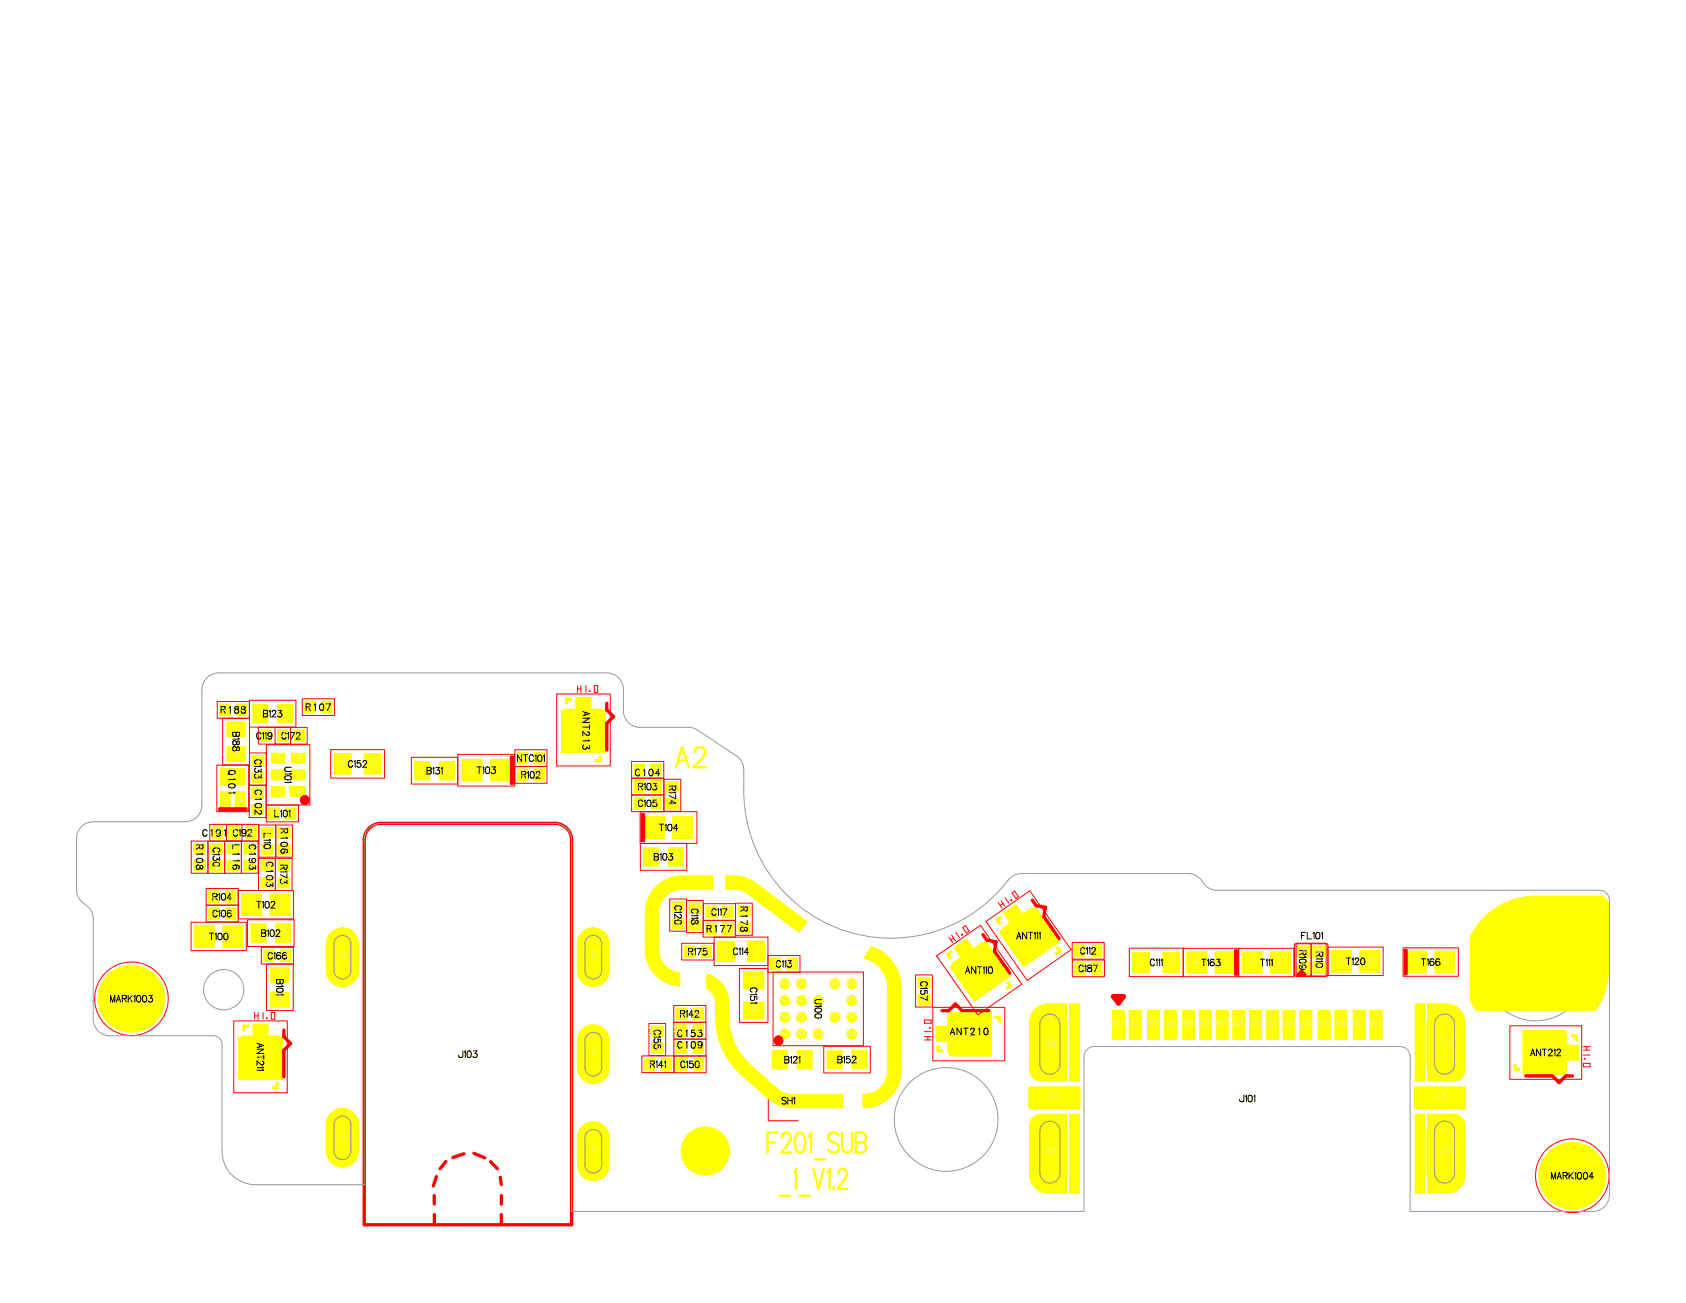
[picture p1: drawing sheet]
<svg xmlns="http://www.w3.org/2000/svg" width="279mm" height="216mm" viewBox="0 0 279 216" stroke-linecap="round" stroke-linejoin="round" font-family="sans-serif">
<!-- layer: 1 -->
<g fill="#ff0" stroke="#ff0" stroke-width=".17">
<path d="M44.9 160.3h3v2.5h-3z" fill-rule="evenodd"/>
<path d="M44.9 164.4h3v2.5h-3z" fill-rule="evenodd"/>
<path d="M187.7 157.8h2.8v3.3h-2.8z" fill-rule="evenodd"/>
<path d="M192.7 157.8h2.8v3.3h-2.8z" fill-rule="evenodd"/>
<path d="M128 174.1h2.5v3h-2.5z" fill-rule="evenodd"/>
<path d="M132.1 174.1h2.5v3h-2.5z" fill-rule="evenodd"/>
<path d="M198.9 167.6h1.7v4.4h-1.7z" fill-rule="evenodd"/>
<path d="M204.5 167.6h1.6v4.4h-1.6z" fill-rule="evenodd"/>
<path d="M210 167.6h1.7v4.4h-1.7z" fill-rule="evenodd"/>
<path d="M215.5 167.6h1.7v4.4h-1.7z" fill-rule="evenodd"/>
<path d="M212.8 167.6h1.7v4.4h-1.7z" fill-rule="evenodd"/>
<path d="M207.2 167.6h1.7v4.4h-1.7z" fill-rule="evenodd"/>
<path d="M196.2 167.6h1.6v4.4h-1.6z" fill-rule="evenodd"/>
<path d="M201.7 167.6h1.7v4.4h-1.7z" fill-rule="evenodd"/>
<path d="M193.1 167.6h1.7v4.4h-1.7z" fill-rule="evenodd"/>
<path d="M190.3 167.6h1.7v4.4h-1.7z" fill-rule="evenodd"/>
<path d="M184.5 167.6h1.7v4.4h-1.7z" fill-rule="evenodd"/>
<path d="M221.4 167.6h1.6v4.4h-1.6z" fill-rule="evenodd"/>
<path d="M227.2 167.6h1.7v4.4h-1.7z" fill-rule="evenodd"/>
<path d="M224.4 167.6h1.7v4.4h-1.7z" fill-rule="evenodd"/>
<path d="M218.6 167.6h1.7v4.4h-1.7z" fill-rule="evenodd"/>
<path d="M187.3 167.6h1.6v4.4h-1.6z" fill-rule="evenodd"/>
<path d="M170.5 180.1h8.5v3.6h-8.5z" fill-rule="evenodd"/>
<path d="M177.3 184.6h1.5v13.1h-1.5z" fill-rule="evenodd"/>
<path d="M171 185.4l.2-.1a1.81 1.81 0 0 1 1.3-.7h4.3v13.1h-3.1a3.1 3.1 0 0 1-3-3.1v-8.3z" fill-rule="evenodd"/>
<path d="M171.9 185.6a2.92 2.92 0 0 1 3.2-.6 2.92 2.92 0 0 1 1.8 2.7v6.4a2.91 2.91 0 0 1-2.9 2.9 2.91 2.91 0 0 1-2.9-2.9v-6.4a3 3 0 0 1 .8-2.1z" fill-rule="evenodd"/>
<path d="M171.6 167.1a3.1 3.1 0 0 1 2.1-.7h3.1v12.7h-4.3a1.89 1.89 0 0 1-1.8-1.9v-7.8a3.2 3.2 0 0 1 .9-2.3z" fill-rule="evenodd"/>
<path d="M177.3 166.4h1.5v12.7h-1.5z" fill-rule="evenodd"/>
<path d="M171.9 167.8a2.92 2.92 0 0 1 3.2-.7 2.92 2.92 0 0 1 1.8 2.7v6.4a2.91 2.91 0 0 1-2.9 2.9 2.91 2.91 0 0 1-2.9-2.9v-6.4a2.93 2.93 0 0 1 .8-2z" fill-rule="evenodd"/>
<path d="M234.5 184.6h1.6v13.1h-1.6z" fill-rule="evenodd"/>
<path d="M236.6 184.6h4.2a1.86 1.86 0 0 1 1.9 1.9v8.3a2.86 2.86 0 0 1-2.9 2.9h-3.2z" fill-rule="evenodd"/>
<path d="M237.3 185.6a2.92 2.92 0 0 1 3.2-.6 2.92 2.92 0 0 1 1.8 2.7v6.4a2.91 2.91 0 0 1-2.9 2.9 2.91 2.91 0 0 1-2.9-2.9v-6.4a3 3 0 0 1 .8-2.1z" fill-rule="evenodd"/>
<path d="M234.4 180.1h8.5v3.6h-8.5z" fill-rule="evenodd"/>
<path d="M236.6 166.4h3.1a3 3 0 0 1 3 3v7.9a1.78 1.78 0 0 1-1.8 1.8h-4.3z" fill-rule="evenodd"/>
<path d="M234.5 166.4h1.6v12.7h-1.6z" fill-rule="evenodd"/>
<path d="M237.3 167.6a2.92 2.92 0 0 1 3.2-.6 2.92 2.92 0 0 1 1.8 2.7v6.4a2.91 2.91 0 0 1-2.9 2.9 2.91 2.91 0 0 1-2.9-2.9v-6.4a2.93 2.93 0 0 1 .8-2.1z" fill-rule="evenodd"/>
<path d="M114.9 172.6h1.7v1.9h-1.7z" fill-rule="evenodd"/>
<path d="M112.1 172.6h1.7v1.9h-1.7z" fill-rule="evenodd"/>
<path d="M72.8 126.2h2.5v3h-2.5z" fill-rule="evenodd"/>
<path d="M68.7 126.2h2.5v3h-2.5z" fill-rule="evenodd"/>
<path d="M36.5 131.2h1.7v2.8h-1.7z" fill-rule="evenodd"/>
<path d="M39 131.2h1.6v2.8h-1.6z" fill-rule="evenodd"/>
<path d="M36.5 127.3h4.1v2.8h-4.1z" fill-rule="evenodd"/>
<path d="M48.3 127.6h2.2v1.6h-2.2z" fill-rule="evenodd"/>
<path d="M45 127.6h2.2v1.6h-2.2z" fill-rule="evenodd"/>
<path d="M48.3 124.8h2.2v1.7h-2.2z" fill-rule="evenodd"/>
<path d="M45 130.3h2.2v1.7h-2.2z" fill-rule="evenodd"/>
<path d="M45 124.8h2.2v1.7h-2.2z" fill-rule="evenodd"/>
<path d="M48 130.3h2.5v1.7h-2.2l-.3-.3z" fill-rule="evenodd"/>
<path d="M48.3 130.3h2.2v1.7h-2.2z" fill-rule="evenodd"/>
<path d="M123.2 166h3.4v2.9h-3.4z" fill-rule="evenodd"/>
<path d="M123.2 161h3.4v2.9h-3.4z" fill-rule="evenodd"/>
<path d="M210.5 157.7h3.4v3.6h-3.4z" fill-rule="evenodd"/>
<path d="M205.8 157.7h3.4v3.6h-3.4z" fill-rule="evenodd"/>
<path d="M158.1 157l2.1-1.4 1.1 1.6 1.5-1 3.8 5.4-5 3.5-3.8-5.5 1.4-1z" fill-rule="evenodd"/>
<path d="M166.3 151.3l2.1-1.4 1.1 1.6 1.5-1.1 3.8 5.5-5 3.5-3.8-5.5 1.4-1z" fill-rule="evenodd"/>
<path d="M45.7 153.1h2.5v3h-2.5z" fill-rule="evenodd"/>
<path d="M41.6 153.1h2.5v3h-2.5z" fill-rule="evenodd"/>
<path d="M40 148.1h3.4v3.6h-3.4z" fill-rule="evenodd"/>
<path d="M44.7 148.1h3.4v3.6h-3.4z" fill-rule="evenodd"/>
<path d="M137.1 174h2.5v3.1h-2.5z" fill-rule="evenodd"/>
<path d="M141.2 174h2.5v3.1h-2.5z" fill-rule="evenodd"/>
<path d="M55.4 124.9h2.8v3.4h-2.8z" fill-rule="evenodd"/>
<path d="M60.4 124.9h2.8v3.4h-2.8z" fill-rule="evenodd"/>
<path d="M155.1 170.1h2v-1.8h6.6v6.1h-6.6v-1.8h-2z" fill-rule="evenodd"/>
<path d="M41.9 169.7h2.5v1.9h1.8v6.7h-6.1v-6.7h1.8z" fill-rule="evenodd"/>
<path d="M253 171.3h6.6v1.9h2v2.4h-2v1.8h-6.6z" fill-rule="evenodd"/>
<path d="M95.4 115.6h2.5v1.9h1.8v6.6h-6.1v-6.6h1.8z" fill-rule="evenodd"/>
<path d="M110.8 140.4h2.5v3.1h-2.5z" fill-rule="evenodd"/>
<path d="M106.7 140.4h2.5v3.1h-2.5z" fill-rule="evenodd"/>
<path d="M43.3 142.6h1.9v1.8h-1.9z" fill-rule="evenodd"/>
<path d="M43.3 145.4h1.9v1.7h-1.9z" fill-rule="evenodd"/>
<path d="M96.5 154.5a2.62 2.62 0 0 1 2.8-.6 2.62 2.62 0 0 1 1.6 2.5v4.4a2.63 2.63 0 0 1-2.6 2.6 2.63 2.63 0 0 1-2.6-2.6v-4.4a2.65 2.65 0 0 1 .8-1.9z" fill-rule="evenodd"/>
<path d="M54.9 154.5a2.63 2.63 0 0 1 2.9-.6 2.63 2.63 0 0 1 1.6 2.5v4.4a2.64 2.64 0 0 1-2.6 2.6 2.64 2.64 0 0 1-2.7-2.6v-4.4a2.65 2.65 0 0 1 .8-1.9z" fill-rule="evenodd"/>
<path d="M96.5 170.6a2.63 2.63 0 0 1 2.8-.6 2.63 2.63 0 0 1 1.6 2.5v4.4a2.63 2.63 0 0 1-2.6 2.6 2.63 2.63 0 0 1-2.6-2.6v-4.4a2.65 2.65 0 0 1 .8-1.9z" fill-rule="evenodd"/>
<path d="M54.9 184.4a2.63 2.63 0 0 1 2.9-.5 2.63 2.63 0 0 1 1.6 2.4v4.4a2.64 2.64 0 0 1-2.6 2.7 2.64 2.64 0 0 1-2.7-2.7v-4.4a2.58 2.58 0 0 1 .8-1.9z" fill-rule="evenodd"/>
<path d="M96.3 186.8a2.63 2.63 0 0 1 2.9-.7 2.63 2.63 0 0 1 1.7 2.4v4.5a2.63 2.63 0 0 1-2.6 2.6 2.63 2.63 0 0 1-2.6-2.6v-4.5a2.63 2.63 0 0 1 .6-1.7z" fill-rule="evenodd"/>
<path d="M41.9 116.7h2.5v3.1h-2.5z" fill-rule="evenodd"/>
<path d="M46 116.7h2.5v3.1h-2.5z" fill-rule="evenodd"/>
<path d="M81.3 125.8h3.3v3.6h-3.3z" fill-rule="evenodd"/>
<path d="M76.6 125.8h3.3v3.6h-3.3z" fill-rule="evenodd"/>
<path d="M112.1 169.8h1.7v1.9h-1.7z" fill-rule="evenodd"/>
<path d="M114.9 169.8h1.7v1.9h-1.7z" fill-rule="evenodd"/>
<path d="M40.4 139.8h2v1.7h-2z" fill-rule="evenodd"/>
<path d="M40.4 142.6h2v1.7h-2z" fill-rule="evenodd"/>
<path d="M201.4 157.7h3.3v3.6h-3.3z" fill-rule="evenodd"/>
<path d="M196.7 157.7h3.3v3.6h-3.3z" fill-rule="evenodd"/>
<path d="M107.9 126.6h1.7v1.9h-1.7z" fill-rule="evenodd"/>
<path d="M105.1 126.6h1.7v1.9h-1.7z" fill-rule="evenodd"/>
<path d="M118.9 155.9h2.8v3.4h-2.8z" fill-rule="evenodd"/>
<path d="M123.9 155.9h2.8v3.4h-2.8z" fill-rule="evenodd"/>
<path d="M106.8 135.3h3.3v3.6h-3.3z" fill-rule="evenodd"/>
<path d="M111.5 135.3h3.3v3.6h-3.3z" fill-rule="evenodd"/>
<path d="M217.6 159.3h1.6v2h-1.6z" fill-rule="evenodd"/>
<path d="M217.6 156.8h1.6v1.9h-1.6z" fill-rule="evenodd"/>
<path d="M37.7 142.6h1.9v1.7h-1.9z" fill-rule="evenodd"/>
<path d="M37.7 139.8h1.9v1.7h-1.9z" fill-rule="evenodd"/>
<path d="M233.1 157.6h3.3v3.6h-3.3z" fill-rule="evenodd"/>
<path d="M237.8 157.6h3.3v3.6h-3.3z" fill-rule="evenodd"/>
<path d="M36.9 153.4h3.4v3.6h-3.4z" fill-rule="evenodd"/>
<path d="M32.2 153.4h3.3v3.6h-3.3z" fill-rule="evenodd"/>
<path d="M220.6 157.5h3.4v3.6h-3.4z" fill-rule="evenodd"/>
<path d="M225.3 157.5h3.4v3.6h-3.4z" fill-rule="evenodd"/>
<path d="M37.6 123.7h3v2.5h-3z" fill-rule="evenodd"/>
<path d="M37.6 119.6h3v2.5h-3z" fill-rule="evenodd"/>
<path d="M45 160.4h2.8v2.2h-2.8z" fill-rule="evenodd"/>
<path d="M45 164.5h2.8v2.2h-2.8z" fill-rule="evenodd"/>
<path d="M187.9 157.9h2.5v3.1h-2.5z" fill-rule="evenodd"/>
<path d="M192.8 157.9h2.6v3.1h-2.6z" fill-rule="evenodd"/>
<path d="M35.5 144.1h.6v.6h-.6z" fill-rule="evenodd"/>
<path d="M128.1 174.2h2.3v2.8h-2.3z" fill-rule="evenodd"/>
<path d="M132.2 174.2h2.3v2.8h-2.3z" fill-rule="evenodd"/>
<path d="M198.8 167.5h1.9v4.7h-1.9z" fill-rule="evenodd"/>
<path d="M204.3 167.5h2v4.7h-2z" fill-rule="evenodd"/>
<path d="M209.9 167.5h1.9v4.7h-1.9z" fill-rule="evenodd"/>
<path d="M215.4 167.5h2v4.7h-2z" fill-rule="evenodd"/>
<path d="M212.7 167.5h1.9v4.7h-1.9z" fill-rule="evenodd"/>
<path d="M207.1 167.5h1.9v4.7h-1.9z" fill-rule="evenodd"/>
<path d="M196 167.5h2v4.7h-2z" fill-rule="evenodd"/>
<path d="M201.6 167.5h1.9v4.7h-1.9z" fill-rule="evenodd"/>
<path d="M193 167.5h1.9v4.7h-1.9z" fill-rule="evenodd"/>
<path d="M190.2 167.5h1.9v4.7h-1.9z" fill-rule="evenodd"/>
<path d="M184.4 167.5h1.9v4.7h-1.9z" fill-rule="evenodd"/>
<path d="M221.2 167.5h2v4.7h-2z" fill-rule="evenodd"/>
<path d="M227.1 167.5h1.9v4.7h-1.9z" fill-rule="evenodd"/>
<path d="M224.3 167.5h1.9v4.7h-1.9z" fill-rule="evenodd"/>
<path d="M218.5 167.5h1.9v4.7h-1.9z" fill-rule="evenodd"/>
<path d="M187.1 167.5h2v4.7h-2z" fill-rule="evenodd"/>
<path d="M170.6 180.2h8.2v3.4h-8.2z" fill-rule="evenodd"/>
<path d="M234.5 180.2h8.2v3.4h-8.2z" fill-rule="evenodd"/>
<path d="M115 172.7h1.5v1.7h-1.5z" fill-rule="evenodd"/>
<path d="M112.2 172.7h1.5v1.7h-1.5z" fill-rule="evenodd"/>
<path d="M73 126.3h2.2v2.8h-2.2z" fill-rule="evenodd"/>
<path d="M68.9 126.3h2.2v2.8h-2.2z" fill-rule="evenodd"/>
<path d="M36.6 131.3h1.4v2.5h-1.4z" fill-rule="evenodd"/>
<path d="M39.1 131.3h1.4v2.5h-1.4z" fill-rule="evenodd"/>
<path d="M36.6 127.5h3.9v2.4h-3.9z" fill-rule="evenodd"/>
<path d="M48.4 127.7h2v1.4h-2z" fill-rule="evenodd"/>
<path d="M45.1 127.7h1.9v1.4h-1.9z" fill-rule="evenodd"/>
<path d="M48.4 124.9h2v1.4h-2z" fill-rule="evenodd"/>
<path d="M45.1 130.5h1.9v1.4h-1.9z" fill-rule="evenodd"/>
<path d="M45.1 124.9h1.9v1.4h-1.9z" fill-rule="evenodd"/>
<path d="M48.2 130.5h2.2v1.4h-2l-.2-.3z" fill-rule="evenodd"/>
<path d="M48.4 130.5h2v1.4h-2z" fill-rule="evenodd"/>
<path d="M123.3 166.2h3.2v2.5h-3.2z" fill-rule="evenodd"/>
<path d="M123.3 161.2h3.2v2.5h-3.2z" fill-rule="evenodd"/>
<path d="M210.7 157.8h3v3.3h-3z" fill-rule="evenodd"/>
<path d="M206 157.8h3v3.3h-3z" fill-rule="evenodd"/>
<path d="M158.5 157.1l1.6-1.1 1.1 1.6 2.2-1.5 4 5.6-6 4.2-3.9-5.7 2.1-1.5z" fill-rule="evenodd"/>
<path d="M161.1 160.5l1.4-.9 .9 1.3-1.4 1z" fill-rule="evenodd"/>
<path d="M166.7 151.4l1.6-1.1 1.1 1.6 2.2-1.6 3.9 5.7-5.9 4.2-3.9-5.7 2.1-1.5z" fill-rule="evenodd"/>
<path d="M169.3 154.8l1.3-.9 1 1.3-1.4 1z" fill-rule="evenodd"/>
<path d="M45.8 153.2h2.2v2.8h-2.2z" fill-rule="evenodd"/>
<path d="M41.7 153.2h2.3v2.8h-2.3z" fill-rule="evenodd"/>
<path d="M40.2 148.2h3v3.4h-3z" fill-rule="evenodd"/>
<path d="M44.9 148.2h3v3.4h-3z" fill-rule="evenodd"/>
<path d="M137.2 174.2h2.2v2.8h-2.2z" fill-rule="evenodd"/>
<path d="M141.3 174.2h2.2v2.8h-2.2z" fill-rule="evenodd"/>
<path d="M55.5 125h2.5v3.1h-2.5z" fill-rule="evenodd"/>
<path d="M60.5 125h2.5v3.1h-2.5z" fill-rule="evenodd"/>
<path d="M157.4 167.7h6.9v7.2h-6.9v-2.6h-2v-1.9h2z" fill-rule="evenodd"/>
<path d="M159.7 170.5h1.7v1.7h-1.7z" fill-rule="evenodd"/>
<path d="M39.6 171.9h2.6v-1.9h1.9v1.9h2.7v7h-7.2z" fill-rule="evenodd"/>
<path d="M252.4 170.8h6.9v2.6h2v2h-2v2.6h-6.9z" fill-rule="evenodd"/>
<path d="M93.1 117.8h2.6v-2h1.9v2h2.7v6.9h-7.2z" fill-rule="evenodd"/>
<path d="M95.8 120.1h1.7v1.7h-1.7z" fill-rule="evenodd"/>
<path d="M110.9 140.6h2.2v2.8h-2.2z" fill-rule="evenodd"/>
<path d="M106.8 140.6h2.2v2.8h-2.2z" fill-rule="evenodd"/>
<path d="M43.4 142.8h1.7v1.4h-1.7z" fill-rule="evenodd"/>
<path d="M43.4 145.6h1.7v1.4h-1.7z" fill-rule="evenodd"/>
<path d="M42 116.9h2.3v2.7h-2.3z" fill-rule="evenodd"/>
<path d="M46.1 116.9h2.2v2.7h-2.2z" fill-rule="evenodd"/>
<path d="M81.4 126h3.1v3.3h-3.1z" fill-rule="evenodd"/>
<path d="M76.7 126h3v3.3h-3z" fill-rule="evenodd"/>
<path d="M112.2 170h1.5v1.6h-1.5z" fill-rule="evenodd"/>
<path d="M115 170h1.4v1.6h-1.4z" fill-rule="evenodd"/>
<path d="M40.6 139.9h1.6v1.5h-1.6z" fill-rule="evenodd"/>
<path d="M40.6 142.7h1.6v1.4h-1.6z" fill-rule="evenodd"/>
<path d="M201.5 157.8h3.1v3.3h-3.1z" fill-rule="evenodd"/>
<path d="M196.8 157.8h3v3.3h-3z" fill-rule="evenodd"/>
<path d="M108 126.7h1.4v1.7h-1.4z" fill-rule="evenodd"/>
<path d="M105.2 126.7h1.5v1.7h-1.5z" fill-rule="evenodd"/>
<path d="M119 156.1h2.6v3.1h-2.6z" fill-rule="evenodd"/>
<path d="M124 156.1h2.6v3.1h-2.6z" fill-rule="evenodd"/>
<path d="M106.9 135.5h3.1v3.3h-3.1z" fill-rule="evenodd"/>
<path d="M111.6 135.5h3.1v3.3h-3.1z" fill-rule="evenodd"/>
<path d="M111.7 170.6h.5v.5h-.5z" fill-rule="evenodd"/>
<path d="M107.5 170.7h.6v.5h-.6z" fill-rule="evenodd"/>
<path d="M37.8 142.7h1.7v1.4h-1.7z" fill-rule="evenodd"/>
<path d="M37.8 139.9h1.7v1.5h-1.7z" fill-rule="evenodd"/>
<path d="M233.2 157.7h3.1v3.4h-3.1z" fill-rule="evenodd"/>
<path d="M237.9 157.7h3.1v3.4h-3.1z" fill-rule="evenodd"/>
<path d="M37.1 153.5h3v3.3h-3z" fill-rule="evenodd"/>
<path d="M32.4 153.5h3v3.3h-3z" fill-rule="evenodd"/>
<path d="M220.8 157.6h3v3.4h-3z" fill-rule="evenodd"/>
<path d="M225.5 157.6h3v3.4h-3z" fill-rule="evenodd"/>
<path d="M37.7 123.8h2.8v2.2h-2.8z" fill-rule="evenodd"/>
<path d="M37.7 119.7h2.8v2.2h-2.8z" fill-rule="evenodd"/>
<path d="M45 160.4h2.8v2.2h-2.8z" fill-rule="evenodd"/>
<path d="M45 164.5h2.8v2.2h-2.8z" fill-rule="evenodd"/>
<path d="M187.9 157.9h2.5v3.1h-2.5z" fill-rule="evenodd"/>
<path d="M192.8 157.9h2.6v3.1h-2.6z" fill-rule="evenodd"/>
<path d="M35.5 144.1h.6v.6h-.6z" fill-rule="evenodd"/>
<path d="M128.1 174.2h2.3v2.8h-2.3z" fill-rule="evenodd"/>
<path d="M132.2 174.2h2.3v2.8h-2.3z" fill-rule="evenodd"/>
<path d="M198.8 167.5h1.9v4.7h-1.9z" fill-rule="evenodd"/>
<path d="M204.3 167.5h2v4.7h-2z" fill-rule="evenodd"/>
<path d="M209.9 167.5h1.9v4.7h-1.9z" fill-rule="evenodd"/>
<path d="M215.4 167.5h2v4.7h-2z" fill-rule="evenodd"/>
<path d="M212.7 167.5h1.9v4.7h-1.9z" fill-rule="evenodd"/>
<path d="M207.1 167.5h1.9v4.7h-1.9z" fill-rule="evenodd"/>
<path d="M196 167.5h2v4.7h-2z" fill-rule="evenodd"/>
<path d="M201.6 167.5h1.9v4.7h-1.9z" fill-rule="evenodd"/>
<path d="M193 167.5h1.9v4.7h-1.9z" fill-rule="evenodd"/>
<path d="M190.2 167.5h1.9v4.7h-1.9z" fill-rule="evenodd"/>
<path d="M184.4 167.5h1.9v4.7h-1.9z" fill-rule="evenodd"/>
<path d="M221.2 167.5h2v4.7h-2z" fill-rule="evenodd"/>
<path d="M227.1 167.5h1.9v4.7h-1.9z" fill-rule="evenodd"/>
<path d="M224.3 167.5h1.9v4.7h-1.9z" fill-rule="evenodd"/>
<path d="M218.5 167.5h1.9v4.7h-1.9z" fill-rule="evenodd"/>
<path d="M187.1 167.5h2v4.7h-2z" fill-rule="evenodd"/>
<path d="M170.6 180.2h8.2v3.4h-8.2z" fill-rule="evenodd"/>
<path d="M234.5 180.2h8.2v3.4h-8.2z" fill-rule="evenodd"/>
<path d="M115 172.7h1.5v1.7h-1.5z" fill-rule="evenodd"/>
<path d="M112.2 172.7h1.5v1.7h-1.5z" fill-rule="evenodd"/>
<path d="M73 126.3h2.2v2.8h-2.2z" fill-rule="evenodd"/>
<path d="M68.9 126.3h2.2v2.8h-2.2z" fill-rule="evenodd"/>
<path d="M36.6 131.3h1.4v2.5h-1.4z" fill-rule="evenodd"/>
<path d="M39.1 131.3h1.4v2.5h-1.4z" fill-rule="evenodd"/>
<path d="M36.6 127.5h3.9v2.4h-3.9z" fill-rule="evenodd"/>
<path d="M48.4 127.7h2v1.4h-2z" fill-rule="evenodd"/>
<path d="M45.1 127.7h1.9v1.4h-1.9z" fill-rule="evenodd"/>
<path d="M48.4 124.9h2v1.4h-2z" fill-rule="evenodd"/>
<path d="M45.1 130.5h1.9v1.4h-1.9z" fill-rule="evenodd"/>
<path d="M45.1 124.9h1.9v1.4h-1.9z" fill-rule="evenodd"/>
<path d="M48.2 130.5h2.2v1.4h-2l-.2-.3z" fill-rule="evenodd"/>
<path d="M48.4 130.5h2v1.4h-2z" fill-rule="evenodd"/>
<path d="M123.3 166.2h3.2v2.5h-3.2z" fill-rule="evenodd"/>
<path d="M123.3 161.2h3.2v2.5h-3.2z" fill-rule="evenodd"/>
<path d="M210.7 157.8h3v3.3h-3z" fill-rule="evenodd"/>
<path d="M206 157.8h3v3.3h-3z" fill-rule="evenodd"/>
<path d="M158.5 157.1l1.6-1.1 1.1 1.6 2.2-1.5 4 5.6-6 4.2-3.9-5.7 2.1-1.5z" fill-rule="evenodd"/>
<path d="M161.1 160.5l1.4-.9 .9 1.3-1.4 1z" fill-rule="evenodd"/>
<path d="M166.7 151.4l1.6-1.1 1.1 1.6 2.2-1.6 3.9 5.7-5.9 4.2-3.9-5.7 2.1-1.5z" fill-rule="evenodd"/>
<path d="M169.3 154.8l1.3-.9 1 1.3-1.4 1z" fill-rule="evenodd"/>
<path d="M45.8 153.2h2.2v2.8h-2.2z" fill-rule="evenodd"/>
<path d="M41.7 153.2h2.3v2.8h-2.3z" fill-rule="evenodd"/>
<path d="M40.2 148.2h3v3.4h-3z" fill-rule="evenodd"/>
<path d="M44.9 148.2h3v3.4h-3z" fill-rule="evenodd"/>
<path d="M137.2 174.2h2.2v2.8h-2.2z" fill-rule="evenodd"/>
<path d="M141.3 174.2h2.2v2.8h-2.2z" fill-rule="evenodd"/>
<path d="M55.5 125h2.5v3.1h-2.5z" fill-rule="evenodd"/>
<path d="M60.5 125h2.5v3.1h-2.5z" fill-rule="evenodd"/>
<path d="M157.4 167.7h6.9v7.2h-6.9v-2.6h-2v-1.9h2z" fill-rule="evenodd"/>
<path d="M159.7 170.5h1.7v1.7h-1.7z" fill-rule="evenodd"/>
<path d="M39.6 171.9h2.6v-1.9h1.9v1.9h2.7v7h-7.2z" fill-rule="evenodd"/>
<path d="M252.4 170.8h6.9v2.6h2v2h-2v2.6h-6.9z" fill-rule="evenodd"/>
<path d="M93.1 117.8h2.6v-2h1.9v2h2.7v6.9h-7.2z" fill-rule="evenodd"/>
<path d="M95.8 120.1h1.7v1.7h-1.7z" fill-rule="evenodd"/>
<path d="M110.9 140.6h2.2v2.8h-2.2z" fill-rule="evenodd"/>
<path d="M106.8 140.6h2.2v2.8h-2.2z" fill-rule="evenodd"/>
<path d="M43.4 142.8h1.7v1.4h-1.7z" fill-rule="evenodd"/>
<path d="M43.4 145.6h1.7v1.4h-1.7z" fill-rule="evenodd"/>
<path d="M42 116.9h2.3v2.7h-2.3z" fill-rule="evenodd"/>
<path d="M46.1 116.9h2.2v2.7h-2.2z" fill-rule="evenodd"/>
<path d="M81.4 126h3.1v3.3h-3.1z" fill-rule="evenodd"/>
<path d="M76.7 126h3v3.3h-3z" fill-rule="evenodd"/>
<path d="M112.2 170h1.5v1.6h-1.5z" fill-rule="evenodd"/>
<path d="M115 170h1.4v1.6h-1.4z" fill-rule="evenodd"/>
<path d="M40.6 139.9h1.6v1.5h-1.6z" fill-rule="evenodd"/>
<path d="M40.6 142.7h1.6v1.4h-1.6z" fill-rule="evenodd"/>
<path d="M201.5 157.8h3.1v3.3h-3.1z" fill-rule="evenodd"/>
<path d="M196.8 157.8h3v3.3h-3z" fill-rule="evenodd"/>
<path d="M108 126.7h1.4v1.7h-1.4z" fill-rule="evenodd"/>
<path d="M105.2 126.7h1.5v1.7h-1.5z" fill-rule="evenodd"/>
<path d="M119 156.1h2.6v3.1h-2.6z" fill-rule="evenodd"/>
<path d="M124 156.1h2.6v3.1h-2.6z" fill-rule="evenodd"/>
<path d="M106.9 135.5h3.1v3.3h-3.1z" fill-rule="evenodd"/>
<path d="M111.6 135.5h3.1v3.3h-3.1z" fill-rule="evenodd"/>
<path d="M111.7 170.6h.5v.5h-.5z" fill-rule="evenodd"/>
<path d="M107.5 170.7h.6v.5h-.6z" fill-rule="evenodd"/>
<path d="M37.8 142.7h1.7v1.4h-1.7z" fill-rule="evenodd"/>
<path d="M37.8 139.9h1.7v1.5h-1.7z" fill-rule="evenodd"/>
<path d="M233.2 157.7h3.1v3.4h-3.1z" fill-rule="evenodd"/>
<path d="M237.9 157.7h3.1v3.4h-3.1z" fill-rule="evenodd"/>
<path d="M37.1 153.5h3v3.3h-3z" fill-rule="evenodd"/>
<path d="M32.4 153.5h3v3.3h-3z" fill-rule="evenodd"/>
<path d="M220.8 157.6h3v3.4h-3z" fill-rule="evenodd"/>
<path d="M225.5 157.6h3v3.4h-3z" fill-rule="evenodd"/>
<path d="M37.7 123.8h2.8v2.2h-2.8z" fill-rule="evenodd"/>
<path d="M37.7 119.7h2.8v2.2h-2.8z" fill-rule="evenodd"/>
<path d="M177.3 184.6h1.5v13.1h-1.5z" fill-rule="evenodd"/>
<path d="M171 185.4l.2-.1a1.81 1.81 0 0 1 1.3-.7h4.3v13.1h-3.1a3.1 3.1 0 0 1-3-3.1v-8.3z" fill-rule="evenodd"/>
<path d="M171.9 185.6a2.92 2.92 0 0 1 3.2-.6 2.92 2.92 0 0 1 1.8 2.7v6.4a2.91 2.91 0 0 1-2.9 2.9 2.91 2.91 0 0 1-2.9-2.9v-6.4a3 3 0 0 1 .8-2.1z" fill-rule="evenodd"/>
<path d="M171.6 167.1a3.1 3.1 0 0 1 2.1-.7h3.1v12.7h-4.3a1.89 1.89 0 0 1-1.8-1.9v-7.8a3.2 3.2 0 0 1 .9-2.3z" fill-rule="evenodd"/>
<path d="M177.3 166.4h1.5v12.7h-1.5z" fill-rule="evenodd"/>
<path d="M171.9 167.8a2.92 2.92 0 0 1 3.2-.7 2.92 2.92 0 0 1 1.8 2.7v6.4a2.91 2.91 0 0 1-2.9 2.9 2.91 2.91 0 0 1-2.9-2.9v-6.4a2.93 2.93 0 0 1 .8-2z" fill-rule="evenodd"/>
<path d="M234.5 184.6h1.6v13.1h-1.6z" fill-rule="evenodd"/>
<path d="M236.6 184.6h4.2a1.86 1.86 0 0 1 1.9 1.9v8.3a2.86 2.86 0 0 1-2.9 2.9h-3.2z" fill-rule="evenodd"/>
<path d="M237.3 185.6a2.92 2.92 0 0 1 3.2-.6 2.92 2.92 0 0 1 1.8 2.7v6.4a2.91 2.91 0 0 1-2.9 2.9 2.91 2.91 0 0 1-2.9-2.9v-6.4a3 3 0 0 1 .8-2.1z" fill-rule="evenodd"/>
<path d="M236.6 166.4h3.1a3 3 0 0 1 3 3v7.9a1.78 1.78 0 0 1-1.8 1.8h-4.3z" fill-rule="evenodd"/>
<path d="M234.5 166.4h1.6v12.7h-1.6z" fill-rule="evenodd"/>
<path d="M237.3 167.6a2.92 2.92 0 0 1 3.2-.6 2.92 2.92 0 0 1 1.8 2.7v6.4a2.91 2.91 0 0 1-2.9 2.9 2.91 2.91 0 0 1-2.9-2.9v-6.4a2.93 2.93 0 0 1 .8-2.1z" fill-rule="evenodd"/>
<path d="M96.5 154.5a2.62 2.62 0 0 1 2.8-.6 2.62 2.62 0 0 1 1.6 2.5v4.4a2.63 2.63 0 0 1-2.6 2.6 2.63 2.63 0 0 1-2.6-2.6v-4.4a2.65 2.65 0 0 1 .8-1.9z" fill-rule="evenodd"/>
<path d="M54.9 154.5a2.63 2.63 0 0 1 2.9-.6 2.63 2.63 0 0 1 1.6 2.5v4.4a2.64 2.64 0 0 1-2.6 2.6 2.64 2.64 0 0 1-2.7-2.6v-4.4a2.65 2.65 0 0 1 .8-1.9z" fill-rule="evenodd"/>
<path d="M96.5 170.6a2.63 2.63 0 0 1 2.8-.6 2.63 2.63 0 0 1 1.6 2.5v4.4a2.63 2.63 0 0 1-2.6 2.6 2.63 2.63 0 0 1-2.6-2.6v-4.4a2.65 2.65 0 0 1 .8-1.9z" fill-rule="evenodd"/>
<path d="M54.9 184.4a2.63 2.63 0 0 1 2.9-.5 2.63 2.63 0 0 1 1.6 2.4v4.4a2.64 2.64 0 0 1-2.6 2.7 2.64 2.64 0 0 1-2.7-2.7v-4.4a2.58 2.58 0 0 1 .8-1.9z" fill-rule="evenodd"/>
<path d="M96.3 186.8a2.63 2.63 0 0 1 2.9-.7 2.63 2.63 0 0 1 1.7 2.4v4.5a2.63 2.63 0 0 1-2.6 2.6 2.63 2.63 0 0 1-2.6-2.6v-4.5a2.63 2.63 0 0 1 .6-1.7z" fill-rule="evenodd"/>
<path d="M245.6 152.4a12.1 12.1 0 0 1 8.9-3.9h11.1l1 .9v11.7a11.9 11.9 0 0 1-2.2 6.4h-19.8l-.9-1.6v-10.7l1.1-1.9z" fill-rule="evenodd"/>
<path d="M120.3 145.1a6.8 6.8 0 0 1 5 1.2l8.4 6.4-1.3 1.8-8.8-6.6-1.3-.5-2-.1z" fill-rule="evenodd"/>
<path d="M108.5 147.1a6.1 6.1 0 0 1 4.5-2h5.1v2.2h-5.1a3.8 3.8 0 0 0-3.8 3.9v6.1a3.8 3.8 0 0 0 3.5 3.9v2.2a6.1 6.1 0 0 1-5.8-6.1v-6.1a6 6 0 0 1 1.6-4.1z" fill-rule="evenodd"/>
<path d="M117.1 161.4a5 5 0 0 1 3.7 4.8 14.1 14.1 0 0 0 .7 6.2 10.8 10.8 0 0 0 2.8 4l4.4 3.9a3.8 3.8 0 0 0 2.6 1h8.4v2.3h-8.4a6.1 6.1 0 0 1-4-1.6l-4.4-3.9a12.8 12.8 0 0 1-4.3-9.5v-2.4a2.75 2.75 0 0 0-1.5-2.4z" fill-rule="evenodd"/>
<path d="M144.4 156.8a7.2 7.2 0 0 1 4.9 6.9v13.7a6.1 6.1 0 0 1-6.3 6.2v-2.3a3.9 3.9 0 0 0 4.1-3.9v-13.7a5 5 0 0 0-4-4.9z" fill-rule="evenodd"/>
<circle cx="21.8" cy="165.5" r="5.5"/>
<circle cx="260.6" cy="194.8" r="5.5"/>
<circle cx="116.9" cy="190.7" r="1.38"/>
<circle cx="130.1" cy="171.3" r=".83"/>
<circle cx="130.1" cy="168.6" r=".83"/>
<circle cx="130" cy="165.8" r=".83"/>
<circle cx="130" cy="163" r=".83"/>
<circle cx="132.8" cy="171.3" r=".83"/>
<circle cx="132.8" cy="168.6" r=".83"/>
<circle cx="132.8" cy="165.8" r=".83"/>
<circle cx="132.8" cy="163" r=".83"/>
<circle cx="135.6" cy="171.3" r=".83"/>
<circle cx="138.4" cy="168.6" r=".83"/>
<circle cx="138.4" cy="163" r=".84"/>
<circle cx="141.1" cy="171.3" r=".83"/>
<circle cx="141.1" cy="168.6" r=".83"/>
<circle cx="141.1" cy="165.8" r=".83"/>
<circle cx="141.1" cy="163" r=".83"/>
<circle cx="21.8" cy="165.5" r="2.77"/>
<circle cx="260.6" cy="194.8" r="2.77"/>
<circle cx="130.1" cy="171.3" r=".69"/>
<circle cx="130" cy="168.6" r=".69"/>
<circle cx="130" cy="165.8" r=".69"/>
<circle cx="130" cy="163" r=".69"/>
<circle cx="132.8" cy="171.3" r=".69"/>
<circle cx="132.8" cy="168.6" r=".7"/>
<circle cx="132.8" cy="165.8" r=".7"/>
<circle cx="132.8" cy="163" r=".7"/>
<circle cx="135.6" cy="171.3" r=".69"/>
<circle cx="138.4" cy="168.6" r=".7"/>
<circle cx="138.4" cy="163" r=".7"/>
<circle cx="141.1" cy="171.3" r=".69"/>
<circle cx="141.1" cy="168.6" r=".7"/>
<circle cx="141.1" cy="165.8" r=".7"/>
<circle cx="141.1" cy="163" r=".7"/>
<circle cx="116.9" cy="190.7" r="4"/>
</g>
<g fill="none" stroke="#f00" stroke-width=".17">
<path d="M36 116.2h5.3v2.8h-5.3zM36.9 119h4.4v7.7h-4.4zM41.3 116h7.7v4.5h-7.7zM50.1 115.8h5.3v2.8h-5.3zM92.3 115h8.8v11.9h-8.8zM95.7 113.6v1.1M95.7 114.2h.6M96.3 113.6v1.1M97.1 113.6v1.1M97.6 114.4h.2v.2h-.2zM98.5 113.6h.5v1.1h-.5zM31.7 139.4h2.8v5.3h-2.8z"/>
<path d="M34.5 139.4h2.7v5.3h-2.7zM34.8 136.6h5.3v2.8h-5.3zM35.9 126.8h5.3v7.7h-5.3zM37.2 139.4h2.8v5.3h-2.8zM37.5 136.6h5.4v2.8h-5.4zM40 139.4h2.8v5.3h-2.8zM41.3 130.1h2.8v5.4h-2.8zM41.4 124.8h2.7v5.3h-2.7zM42.8 120.5h5.3v2.8h-5.3zM42.9 136.7h2.8v5.3h-2.8zM44.1 133.4h5.4v2.8h-5.4zM44.1 123.4h7.2v10h-7.2z"/>
<path d="M45.6 120.5h5.3v2.8h-5.3zM45.7 136.7h2.8v5.3h-2.8zM54.8 124.2h8.9v4.7h-8.9zM68.2 125.5h7.7v4.4h-7.7zM75.9 125h9.4v5.2h-9.4zM85.3 127h5.3v2.8h-5.3zM85.3 124.2h5.3v2.8h-5.3zM104.7 128.9h5.3v2.8h-5.3zM104.7 126.2h5.3v2.7h-5.3zM104.7 131.7h5.3v2.8h-5.3zM106.1 134.5h9.4v5.3h-9.4zM106.1 139.8h7.7v4.4h-7.7z"/>
<path d="M110 129.1h2.8v5.3h-2.8zM31.7 152.8h9.1v4.7h-9.1zM34.2 147.2h5.3v2.8h-5.3zM34.2 150h5.3v2.8h-5.3zM39.5 147.5h9.1v4.8h-9.1zM41 152.4h7.7v4.4h-7.7zM42.8 142.2h2.8v5.3h-2.8zM43.3 157h5.3v2.7h-5.3zM44.2 159.7h4.4v7.7h-4.4zM45.6 142.2h2.8v5.3h-2.8zM111 149h2.8v5.3h-2.8zM113 156.3h5.3v2.8h-5.3z"/>
<path d="M113.8 149.2h2.7v5.3h-2.7zM116.5 152.5h5.3v2.8h-5.3zM116.6 149.7h5.3v2.8h-5.3zM121.9 149.6h2.8v5.4h-2.8zM127.3 158.3h5.3v2.8h-5.3v-5.8h-9v4.7h9M155.2 158.4l7.3-5.1 6.8 9.8-7.3 5.1zM157.3 155.3l.6 .9M157.7 155l.6 .9M158 155.4l-.4 .3M158.4 154.5l.6 .9M159.3 154.9l.1-.1 .1 .1-.1 .1zM159.5 153.7l.5-.3 .6 .9-.4 .3z"/>
<path d="M163.4 152.7l7.3-5.1 6.8 9.8-7.3 5.1zM165.4 149.6l.7 .9M165.9 149.2l.6 1M166.2 149.7l-.4 .3M166.6 148.8l.6 .9M167.5 149.1l.1-.1 .1 .2h-.1zM167.7 148l.5-.3 .6 .9-.5 .3zM177.7 156.2h5.3v2.7h-5.3zM177.7 159.1h5.3v2.7h-5.3zM187.1 157.1h9v4.7h-9zM196.1 157.1h9.1v4.7h-9.1zM205.3 157.1h9.1v4.7h-9.1z"/>
<path d="M214.5 156.4h2.8v5.3h-2.8zM214.8 156.3h5v5.5h-5zM217.3 156.4h2.7v5.3h-2.7zM220.1 156.9h9.1v4.7h-9.1zM232.5 157.1h9.2v4.7h-9.2zM38.7 169.2h8.9v11.9h-8.9zM42.2 167.8v1.1M42.2 168.3h.6M42.8 167.8v1.1M43.6 167.8v1.1M44.1 168.6h.2v.1h-.2zM45 167.8h.5v1.1h-.5z"/>
<path d="M106.4 175h5.3v2.7h-5.3zM107.5 169.6h2.8v5.3h-2.8zM111.7 166.6h5.3v2.8h-5.3zM111.7 172.2h5.3v2.8h-5.3zM111.7 169.4h5.3v2.8h-5.3zM111.7 175h5.3v2.7h-5.3zM122.5 160.5h4.8v8.9h-4.8zM128.1 161.1h15v12.2h-15zM136.5 173.4h7.7v4.4h-7.7zM151.7 161.5h2.8v5.4h-2.8zM153.2 169h1.1v.5h-1.1zM153.2 170.9h1.1"/>
<path d="M153.2 172.3h1.1M153.2 171.8h1.1M153.8 171.8v.5M154 170.2h.2v.2h-.2zM154.6 166.9h11.9v8.9h-11.9zM250.2 170h11.9v8.8h-11.9zM262.4 176.2h1.1v.6h-1.1zM262.4 174.8h1.1M262.4 173.4h1.1M262.4 174h1.1M262.5 175.4h.2v.1h-.2zM262.9 173.4v.6"/>
<path d="M127.3 180.7v5"/>
<circle cx="21.8" cy="165.5" r="6.1"/>
<circle cx="260.6" cy="194.8" r="6.1"/>
</g>
<g fill="none" stroke="#f00" stroke-width=".83">
<path d="M184.5 165.1h1.7l-.9 1.1z"/>
<circle cx="50.5" cy="132.6" r=".41"/>
<circle cx="129" cy="172.4" r=".41"/>
</g>
<path d="M36.4 134h4.4v.2h-4.4zM84.7 125.4h.3v4.4h-.3zM106.4 134.9h.3v4.4h-.3zM204.7 157.5h.2v4h-.2zM232.8 157.4h.3v4h-.3z" fill="none" stroke="#f00" stroke-width=".42"/>
<g fill="none" stroke="#f00" stroke-width=".55">
<path d="M100.6 116.5v1.1l1.1 1.1-1.1 1.1v4.5M61.4 137l1.1-.5 .6-.1h28.9a2.77 2.77 0 0 1 2.7 2.8v63.7h-34.3v-63.7a2.76 2.76 0 0 1 1-2.2zM162.9 154.9l.6 .9 1.6 .3-.3 1.5 2.5 3.6M171.1 149.2l.6 .9 1.5 .2-.2 1.6 2.5 3.6M47 170.7v1.1l1.2 1.1-1.2 1.1v4.4M156.1 167.5h1.1l1.1-1.1 1.1 1.1h4.5M252.8 178.3h4.5l1.1 1.1 1.1-1.1h1.1M72 198.1v1.4M72.3 194.9l-.5 1.6M73.9 192.5l-1 1.2M76.9 191.2l-1.8 .6M78.5 191.1l1.9 .8"/>
<path d="M81.3 192.5l1.1 1.1M82.9 195.1l.2 1.2M83.1 198.1v1.4M72 201.3v1.6M83.1 201.3v1.6"/>
</g>
<g fill="none" stroke="#999" stroke-width=".17">
<path d="M14.1 149.8a2.77 2.77 0 0 1-1.4-2.4v-8.5a2.77 2.77 0 0 1 2.8-2.7h15.2a2.77 2.77 0 0 0 2.8-2.8v-19.1a2.77 2.77 0 0 1 2.7-2.8h64.3a2.77 2.77 0 0 1 2.8 2.8v3.5a2.77 2.77 0 0 0 2.8 2.7h8l.8 .1 .7 .4 6.4 4.2a2.79 2.79 0 0 1 1.3 2.3 30.5 30.5 0 0 0 1.2 11.3 24.5 24.5 0 0 0 42.9 6.7 2.77 2.77 0 0 1 1.9-.8h27.6a3 3 0 0 1 2.7 1.8 2.77 2.77 0 0 0 2.1 1h63.4a1.66 1.66 0 0 1 1.6 1.7v48.8a2.77 2.77 0 0 1-2.8 2.7h-30.2v-25.6a1.66 1.66 0 0 0-1.7-1.7h-50.7a1.66 1.66 0 0 0-1.7 1.7v25.6h-84.9v-61.5a2.77 2.77 0 0 0-2.7-2.8h-28.9a2.77 2.77 0 0 0-2.7 2.8v57.1h-18.1a5.5 5.5 0 0 1-5.5-5.5v-17.8a1.39 1.39 0 0 0-1.4-1.4h-17.2a2.77 2.77 0 0 1-2.7-2.7v-16.7a2.77 2.77 0 0 0-1.4-2.4M55.9 155.3a1.39 1.39 0 0 1 1.5-.2 1.39 1.39 0 0 1 .7 1.3v4.4a1.39 1.39 0 0 1-1.4 1.4 1.39 1.39 0 0 1-1.3-1.4v-4.4v-.5zM97.5 155.3a1.39 1.39 0 0 1 1.4-.2 1.39 1.39 0 0 1 .8 1.3v4.4a1.39 1.39 0 0 1-1.4 1.4 1.39 1.39 0 0 1-1.4-1.4v-4.4l.1-.5zM97.2 171.6a1.39 1.39 0 0 1 1.6-.5 1.39 1.39 0 0 1 .9 1.4v4.4a1.39 1.39 0 0 1-1.4 1.4 1.39 1.39 0 0 1-1.4-1.4v-4.4zM172.3 169.7v6.6M172.3 169.7a1.66 1.66 0 0 1 1.7-1.7 1.66 1.66 0 0 1 1.6 1.7v6.6a1.66 1.66 0 0 1-1.6 1.7 1.66 1.66 0 0 1-1.7-1.7M238.2 168.5a1.66 1.66 0 0 1 1.8-.3 1.66 1.66 0 0 1 1.1 1.5v6.6a1.66 1.66 0 0 1-1.7 1.7 1.66 1.66 0 0 1-1.7-1.7v-6.6l.1-.5zM55.6 185.5a1.39 1.39 0 0 1 1.6-.5 1.39 1.39 0 0 1 .9 1.3v4.4a1.38 1.38 0 0 1-1.3 1.4 1.38 1.38 0 0 1-1.4-1.4v-4.4zM97.2 187.7a1.39 1.39 0 0 1 1.6-.5 1.39 1.39 0 0 1 .9 1.3v4.5a1.38 1.38 0 0 1-1.4 1.4 1.38 1.38 0 0 1-1.4-1.4v-4.5zM172.3 187.4v7M172.3 187.4a1.66 1.66 0 0 1 1.7-1.6 1.66 1.66 0 0 1 1.6 1.6v7a1.66 1.66 0 0 1-1.6 1.6 1.66 1.66 0 0 1-1.7-1.6M238.2 186.3a1.66 1.66 0 0 1 1.8-.4 1.66 1.66 0 0 1 1.1 1.5v7a1.66 1.66 0 0 1-1.7 1.6 1.66 1.66 0 0 1-1.7-1.6v-7l.1-.4z"/>
<circle cx="37.1" cy="164" r="3.3"/>
<circle cx="254.5" cy="160.5" r="8.6"/>
<circle cx="116.9" cy="190.7" r="1.39"/>
<circle cx="156.8" cy="185.5" r="8.6"/>
</g>
<path d="M94.6 115.9h-.7v.6M99.4 125.4v.6h-.6M157.6 157.8l-.5 .4 .3 .5M165.8 152l-.6 .4 .4 .6M175.3 157.1l.3 .5-.5 .4M41.1 170h-.7v.7M45.9 179.5v.7h-.6M155.5 173.4v.7h.6M165 168.6h.6v.6M167.1 162.8l.3 .5-.5 .4M251.1 176.5v.7h.6M260.6 171.6h.6v.7" fill="none" stroke="#ff0" stroke-width=".55"/>
<g font-size="5" fill="#ff0">
<text x="112" y="126.7">A2</text>
<text x="127.2" y="190.5">F201_SUB</text>
<text x="129.3" y="196.5">_1_V1.2</text>
</g>
<g font-size="1.7">
<text x="36.7" y="118.1">R188</text>
<text x="43.2" y="118.7">B123</text>
<text x="50.8" y="117.6">R107</text>
<text x="96.6" y="118" transform="rotate(90 96.6 118)">ANT213</text>
<text x="38.6" y="120.9" transform="rotate(90 38.6 120.9)">B188</text>
<text x="41.8" y="122.4">C119</text>
<text x="42.3" y="125.4" transform="rotate(90 42.3 125.4)">C133</text>
<text x="46.3" y="122.4">C172</text>
<text x="38" y="127.7" transform="rotate(90 38 127.7)">Q101</text>
<text x="42.3" y="131" transform="rotate(90 42.3 131)">C102</text>
<text x="47.3" y="126.4" transform="rotate(90 47.3 126.4)">U101</text>
<text x="57.3" y="127">C152</text>
<text x="70" y="128.2">B131</text>
<text x="78.6" y="128.1">T103</text>
<text x="85" y="126.1">NTC101</text>
<text x="86" y="128.9">R102</text>
<text x="105.3" y="130.8">R103</text>
<text x="105.3" y="128.5">C104</text>
<text x="111" y="129.8" transform="rotate(90 111 129.8)">R174</text>
<text x="43.8" y="137.4" transform="rotate(90 43.8 137.4)">L110</text>
<text x="44.8" y="135.3">L101</text>
<text x="46.6" y="137.4" transform="rotate(90 46.6 137.4)">R106</text>
<text x="105.3" y="133.6">C105</text>
<text x="108.8" y="137.6">T104</text>
<text x="32.6" y="140" transform="rotate(90 32.6 140)">R108</text>
<text x="33.6" y="138.5">C191</text>
<text x="35.4" y="140" transform="rotate(90 35.4 140)">C130</text>
<text x="38.2" y="138.5">C192</text>
<text x="38.6" y="140" transform="rotate(90 38.6 140)">L116</text>
<text x="41.4" y="140" transform="rotate(90 41.4 140)">C193</text>
<text x="44.2" y="142.9" transform="rotate(90 44.2 142.9)">C103</text>
<text x="46.6" y="142.9" transform="rotate(90 46.6 142.9)">R173</text>
<text x="108" y="142.4">B103</text>
<text x="34.8" y="149.1">R104</text>
<text x="111.9" y="149.6" transform="rotate(90 111.9 149.6)">C120</text>
<text x="114.7" y="149.9" transform="rotate(90 114.7 149.9)">C118</text>
<text x="34.3" y="155.6">T100</text>
<text x="34.8" y="151.9">C106</text>
<text x="42.1" y="150.4">T102</text>
<text x="42.9" y="155.1">B102</text>
<text x="117.2" y="154.4">R177</text>
<text x="117.2" y="151.6">C117</text>
<text x="122.8" y="150.3" transform="rotate(90 122.8 150.3)">R178</text>
<text x="167.4" y="155.5">ANT111</text>
<text x="214.9" y="155.5">FL101</text>
<text x="44" y="158.8">C166</text>
<text x="45.9" y="161.6" transform="rotate(90 45.9 161.6)">B101</text>
<text x="113.7" y="158.2">R175</text>
<text x="120.8" y="158.1">C114</text>
<text x="127.9" y="160.2">C113</text>
<text x="159.3" y="161.2">ANT110</text>
<text x="178.3" y="158">C112</text>
<text x="178.4" y="160.9">C187</text>
<text x="189.6" y="159.9">C111</text>
<text x="198.7" y="160">T163</text>
<text x="207.9" y="160">T111</text>
<text x="215.4" y="157.1" transform="rotate(90 215.4 157.1)">R109</text>
<text x="218.2" y="157.1" transform="rotate(90 218.2 157.1)">R110</text>
<text x="222.7" y="159.8">T120</text>
<text x="235.1" y="159.9">T166</text>
<text x="17.8" y="166">MARK1003</text>
<text x="124.4" y="163" transform="rotate(90 124.4 163)">C151</text>
<text x="135.1" y="165.2" transform="rotate(90 135.1 165.2)">U100</text>
<text x="152.6" y="162.2" transform="rotate(90 152.6 162.2)">C157</text>
<text x="42.7" y="172.1" transform="rotate(90 42.7 172.1)">ANT211</text>
<text x="108.5" y="170.3" transform="rotate(90 108.5 170.3)">C155</text>
<text x="112.3" y="168.5">R142</text>
<text x="112.3" y="173.6">C109</text>
<text x="112.3" y="171.7">C153</text>
<text x="157.6" y="171.4">ANT210</text>
<text x="75.6" y="175.2">J103</text>
<text x="107" y="176.8">R141</text>
<text x="112.4" y="176.8">C150</text>
<text x="129.3" y="176.1">B121</text>
<text x="138.4" y="176.1">B152</text>
<text x="253.2" y="174.9">ANT212</text>
<text x="129.1" y="182.9">SH1</text>
<text x="204.7" y="182.5">J101</text>
<text x="256.6" y="195.3">MARK1004</text>
</g>
<g font-size="1.7" fill="#e8e8e8">
<text x="36.8" y="117.8">2</text>
<text x="39.7" y="117.8">1</text>
<text x="42.7" y="118.4">2</text>
<text x="46.8" y="118.5">1</text>
<text x="50.9" y="117.4">2</text>
<text x="53.8" y="117.4">1</text>
<text x="38.7" y="125.1">2</text>
<text x="38.7" y="121">1</text>
<text x="43.7" y="122.1">1</text>
<text x="45.7" y="125.8">4</text>
<text x="46.4" y="122.1">2</text>
<text x="49" y="125.8">3</text>
<text x="49.2" y="122.1">1</text>
<text x="86.2" y="125.8">2</text>
<text x="89" y="125.8">1</text>
<text x="96.3" y="121.2">1</text>
<text x="38.2" y="128.9">3</text>
<text x="42.3" y="131.6">2</text>
<text x="42.3" y="129">2</text>
<text x="42.4" y="126.2">1</text>
<text x="45.7" y="128.6">5</text>
<text x="45.7" y="131.4">6</text>
<text x="49" y="128.6">2</text>
<text x="49" y="131.4">1</text>
<text x="56.4" y="126.7">2</text>
<text x="61.4" y="126.8">1</text>
<text x="69.6" y="127.9">1</text>
<text x="73.6" y="127.9">2</text>
<text x="77.8" y="127.8">2</text>
<text x="82.5" y="127.8">1</text>
<text x="86.2" y="128.6">1</text>
<text x="88.9" y="128.6">2</text>
<text x="105.5" y="130.5">2</text>
<text x="105.5" y="127.8">2</text>
<text x="108.3" y="130.5">1</text>
<text x="108.3" y="127.8">1</text>
<text x="111.1" y="130.6">1</text>
<text x="36.9" y="132.8">1</text>
<text x="39.4" y="132.8">2</text>
<text x="42.3" y="134.4">1</text>
<text x="45" y="135">2</text>
<text x="47.8" y="135">1</text>
<text x="105.6" y="133.3">1</text>
<text x="108.1" y="137.3">1</text>
<text x="108.3" y="133.3">2</text>
<text x="111" y="133.3">2</text>
<text x="112.7" y="137.3">2</text>
<text x="32.6" y="143.6">2</text>
<text x="32.7" y="140.8">1</text>
<text x="35.4" y="143.6">2</text>
<text x="35.5" y="140.8">1</text>
<text x="35.6" y="138.2">2</text>
<text x="38.2" y="143.6">2</text>
<text x="38.2" y="140.8">1</text>
<text x="38.4" y="138.2">1</text>
<text x="41" y="143.6">2</text>
<text x="41" y="140.8">1</text>
<text x="41.2" y="138.2">2</text>
<text x="43.9" y="143.7">1</text>
<text x="43.9" y="138.2">2</text>
<text x="43.9" y="140.9">1</text>
<text x="46.6" y="143.7">1</text>
<text x="46.7" y="140.9">2</text>
<text x="46.7" y="138.2">1</text>
<text x="107.5" y="142.2">2</text>
<text x="111.6" y="142.2">1</text>
<text x="35" y="148.8">2</text>
<text x="35.4" y="144.6">2</text>
<text x="35.4" y="144.1">1</text>
<text x="37.8" y="148.8">1</text>
<text x="43.8" y="146.5">2</text>
<text x="46.6" y="146.5">2</text>
<text x="33.5" y="155.4">2</text>
<text x="35" y="151.6">2</text>
<text x="37.8" y="151.6">1</text>
<text x="38.2" y="155.4">1</text>
<text x="41.3" y="150.1">1</text>
<text x="42.5" y="154.8">1</text>
<text x="46" y="150.1">2</text>
<text x="46.5" y="154.8">2</text>
<text x="112" y="153.2">2</text>
<text x="112" y="150.4">1</text>
<text x="114.7" y="150.7">2</text>
<text x="114.8" y="153.5">1</text>
<text x="117.4" y="154.1">1</text>
<text x="117.5" y="151.3">1</text>
<text x="120.2" y="154.1">2</text>
<text x="120.2" y="151.3">2</text>
<text x="122.9" y="153.9">2</text>
<text x="122.9" y="151.1">1</text>
<text x="170.1" y="155.2">1</text>
<text x="44.2" y="158.6">2</text>
<text x="46" y="161.7">1</text>
<text x="47" y="158.6">1</text>
<text x="56.4" y="158.8">4</text>
<text x="97.9" y="158.8">5</text>
<text x="113.8" y="157.9">2</text>
<text x="116.6" y="157.9">1</text>
<text x="119.9" y="157.8">2</text>
<text x="124.9" y="157.8">1</text>
<text x="128.1" y="159.9">1</text>
<text x="130.9" y="159.9">2</text>
<text x="161.9" y="160.9">1</text>
<text x="178.5" y="157.7">2</text>
<text x="178.5" y="160.7">2</text>
<text x="181.3" y="157.8">1</text>
<text x="181.4" y="160.7">1</text>
<text x="188.7" y="159.7">1</text>
<text x="193.7" y="159.6">2</text>
<text x="197.9" y="159.7">2</text>
<text x="202.7" y="159.7">1</text>
<text x="207.1" y="159.7">2</text>
<text x="211.8" y="159.7">1</text>
<text x="215.5" y="157.8">24</text>
<text x="215.5" y="160.6">11</text>
<text x="218" y="160.5">21</text>
<text x="218" y="158">3</text>
<text x="218.2" y="157.8">2</text>
<text x="221.9" y="159.5">1</text>
<text x="226.6" y="159.5">2</text>
<text x="234.4" y="159.6">1</text>
<text x="239" y="159.6">2</text>
<text x="21.4" y="165.7">1</text>
<text x="45.9" y="165.8">2</text>
<text x="124.5" y="167.6">2</text>
<text x="124.5" y="162.7">1</text>
<text x="129" y="166">A3 B3 C3</text>
<text x="129" y="163.2">A4 B4</text>
<text x="137.4" y="163.2">D4 E4</text>
<text x="140.2" y="166">E3</text>
<text x="152.7" y="165.8">2</text>
<text x="152.7" y="163">1</text>
<text x="107.4" y="171.1">212</text>
<text x="108.5" y="173.8">1</text>
<text x="111.5" y="171">212</text>
<text x="112.6" y="168.2">1</text>
<text x="112.6" y="173.8">1</text>
<text x="115.3" y="168.2">2</text>
<text x="115.3" y="173.8">2</text>
<text x="115.3" y="171">1</text>
<text x="129" y="171.5">A1 B1 C1</text>
<text x="129" y="168.7">A2 B2</text>
<text x="137.4" y="168.7">D2 E2</text>
<text x="140.2" y="171.5">E1</text>
<text x="160.2" y="171.6">1</text>
<text x="173.1" y="173.2">22</text>
<text x="183.9" y="170">B12A1</text>
<text x="190.2" y="170">B9</text>
<text x="192.9" y="170">A4</text>
<text x="196" y="170">B8</text>
<text x="198.7" y="170">A5</text>
<text x="201.6" y="170">B7</text>
<text x="204.3" y="170">A6</text>
<text x="207.1" y="170">B6</text>
<text x="209.8" y="170">A7</text>
<text x="212.6" y="170">B5</text>
<text x="215.4" y="170">A8</text>
<text x="218.4" y="170">A9</text>
<text x="221.2" y="170">B4</text>
<text x="223.7" y="170">A12B1</text>
<text x="238.5" y="173.1">17</text>
<text x="42.8" y="175.3">1</text>
<text x="97.9" y="174.9">3</text>
<text x="107.2" y="176.5">2</text>
<text x="110" y="176.5">1</text>
<text x="112.6" y="176.6">1</text>
<text x="115.3" y="176.5">2</text>
<text x="128.9" y="175.8">1</text>
<text x="132.9" y="175.8">2</text>
<text x="137.9" y="175.8">1</text>
<text x="142" y="175.8">2</text>
<text x="255.8" y="174.6">1</text>
<text x="130.3" y="182.6">1</text>
<text x="173.8" y="182.1">21</text>
<text x="237.8" y="182.1">18</text>
<text x="56.4" y="188.7">1</text>
<text x="97.9" y="190.9">2</text>
<text x="173.1" y="191.1">20</text>
<text x="238.5" y="191.1">19</text>
<text x="260.2" y="195">1</text>
</g>
</svg>
